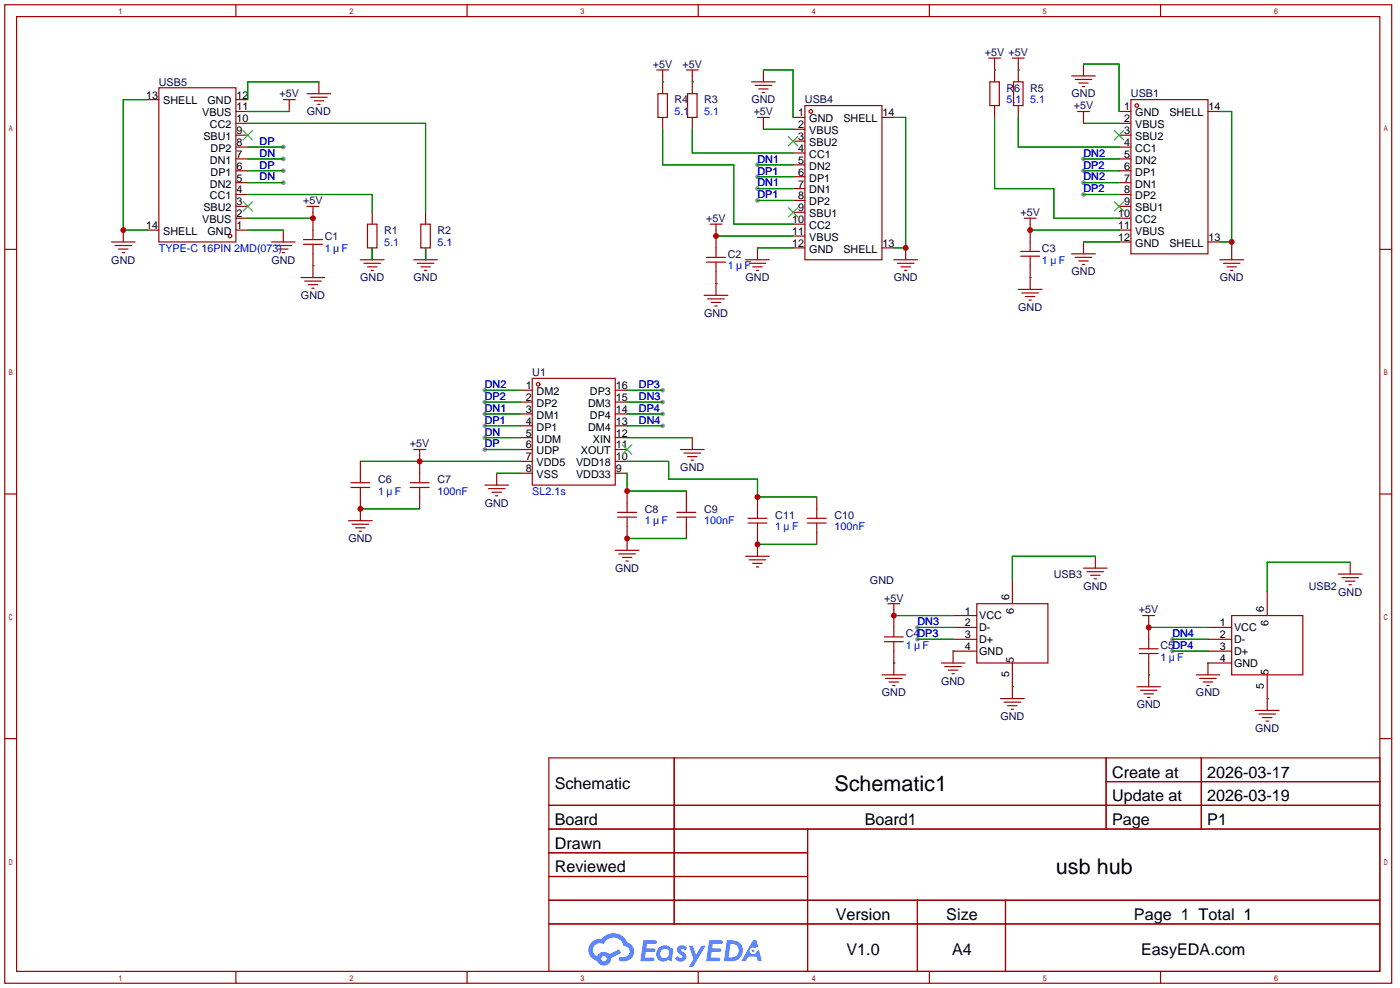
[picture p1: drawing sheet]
<svg xmlns="http://www.w3.org/2000/svg" width="300mm" height="212mm" viewBox="0 0 300 212" stroke-linecap="round" stroke-linejoin="round" font-family="sans-serif">
<g fill="#999">
<circle cx="60.7" cy="31.5" r=".51"/>
<circle cx="60.7" cy="34" r=".51"/>
<circle cx="60.7" cy="36.6" r=".51"/>
<circle cx="60.7" cy="39.1" r=".51"/>
<circle cx="103.9" cy="93.7" r=".51"/>
<circle cx="103.9" cy="96.3" r=".51"/>
<circle cx="103.9" cy="91.2" r=".51"/>
<circle cx="103.9" cy="88.6" r=".51"/>
<circle cx="103.9" cy="86.1" r=".51"/>
<circle cx="103.9" cy="83.6" r=".51"/>
<circle cx="142" cy="83.6" r=".51"/>
<circle cx="142" cy="86.1" r=".51"/>
<circle cx="142" cy="88.6" r=".51"/>
<circle cx="142" cy="91.2" r=".51"/>
<circle cx="162.3" cy="40.4" r=".51"/>
<circle cx="162.3" cy="35.3" r=".51"/>
<circle cx="162.3" cy="37.8" r=".51"/>
<circle cx="162.3" cy="42.9" r=".51"/>
<circle cx="232.2" cy="39.1" r=".51"/>
<circle cx="232.2" cy="41.7" r=".51"/>
<circle cx="232.2" cy="36.6" r=".51"/>
<circle cx="232.2" cy="34" r=".51"/>
<circle cx="196.6" cy="134.4" r=".51"/>
<circle cx="196.6" cy="136.9" r=".51"/>
<circle cx="251.2" cy="136.9" r=".51"/>
<circle cx="251.2" cy="139.4" r=".51"/>
</g>
<g fill="none" stroke="#a10000" stroke-width=".25">
<path d="M1 1h297.2v209.6h-297.2zM3.6 3.6h292.1v204.4h-292.1zM50.5 1v2.6M100.1 1v2.6M149.6 1v2.6M199.1 1v2.6M248.7 1v2.6M1 53.4h2.6M295.7 53.4h2.5M1 105.8h2.6M295.7 105.8h2.5M1 158.2h2.6"/>
<path d="M295.7 158.2h2.5M117.6 162.3h178.1v45.7h-178.1zM117.6 172.5h178.1M117.6 177.5h178.1M144.5 162.3v35.6M173 177.5v30.5M237 162.3v15.2M237 167.4h58.7M257.4 162.3v15.2M117.6 182.6h55.4M117.6 192.8h178.1M117.6 187.7h55.4"/>
<path d="M117.6 197.9h178.1M196.6 192.8v15.2M215.4 192.8v15.2M50.5 208v2.6M100.1 208v2.6M149.6 208v2.6M199.1 208v2.6M248.7 208v2.6"/>
</g>
<g fill="#5487ff">
<path d="M145.3 202.7a1.3 1.3 0 0 1 1.9 .3l-.4 .6a.54 .54 0 0 0-.9-.2l.1 .2a1.28 1.28 0 0 1 .8 2 1.53 1.53 0 0 1-2.2-.3l.5-.6 .8 .5a.31 .31 0 0 0 .4-.3 .31 .31 0 0 0-.3-.4 1.12 1.12 0 0 1-.7-1.8z"/>
<path d="M147.6 202.5h.9l.6 2 1.2-2h.9l-2.7 4.6h-.9l1-1.7z"/>
<path d="M137.8 201.4h1.7a1.31 1.31 0 0 1 1.2 .2 .4 .4 0 0 1-.3 .5l-1.8 .1-.1 .9h1.6a.4 .4 0 0 1 .4 .4 .4 .4 0 0 1-.5 .4h-1.6l-.2 1.2h1.4a.46 .46 0 0 1 .5 0 .46 .46 0 0 1 .1 .5l-.4 .2h-2.6z"/>
<path d="M151.9 201.4h1.7a1.32 1.32 0 0 1 1.2 .2 .39 .39 0 0 1-.3 .5l-1.8 .1-.1 .9h1.6a.4 .4 0 0 1 .4 .4 .4 .4 0 0 1-.4 .4h-1.7l-.2 1.2h1.4a.46 .46 0 0 1 .5 0 .46 .46 0 0 1 .1 .5l-.4 .2h-2.6z"/>
<path d="M161.3 201.4h.8l.3 1.3-.6 .4a.75 .75 0 0 0-1.1 .3 .75 .75 0 0 0 .5 1 .75 .75 0 0 0 .9-.7l.5-.2 .6 2.3h-.8l-.3-.9h-1.8l-.5 .9h-1z"/>
<path d="M155.7 201.4l-.6 4.4h1.5a2.27 2.27 0 0 0 2.6-2.2 2.27 2.27 0 0 0-2.7-2.2zM156.5 202.1a1.5 1.5 0 0 1 1.8 1.6 1.5 1.5 0 0 1-1.9 1.4h-.3z"/>
<path d="M141.2 203a1.6 1.6 0 0 0-.3 2.3 1.6 1.6 0 0 0 2.3 .2l.7 .3 .3-2.4-.1-.3-.5-.1a1.58 1.58 0 0 0-2.4 0zM141.8 203.5a.98 .98 0 0 1 1.6 .4 .98 .98 0 0 1-1.1 1.3 .94 .94 0 0 1-.9-.7 .94 .94 0 0 1 .4-1z"/>
<path d="M126.8 201.8a2.37 2.37 0 0 0 1.1 4 1.54 1.54 0 0 0 1.8 1 1.54 1.54 0 0 0 1.2-1.6l2.2-1.1-.5-.8-2 1a1.57 1.57 0 0 0-2.7 .5 1.5 1.5 0 0 1-.7-2.1 1.5 1.5 0 0 1 2.2-.5 2.23 2.23 0 0 1 2.3-1.4 2.23 2.23 0 0 1 2 1.8 1.16 1.16 0 0 1 1.2 1.1 1.16 1.16 0 0 1-1.1 1.2h-.7a.47 .47 0 0 0-.5 .4 .47 .47 0 0 0 .4 .5 2.17 2.17 0 0 0 2.5-.9 2.17 2.17 0 0 0-.3-2.7l-.8-.4a3.2 3.2 0 0 0-5.5-.7l-1.1 .1zM128.8 205.3a.6 .6 0 0 1 1.2 0 .6 .6 0 0 1-1.2 0z"/>
<circle cx="161.4" cy="203.6" r=".28"/>
</g>
<g fill="none" stroke="#a10000" stroke-width=".25">
<path d="M34 18.8h16.5v33h-16.5zM68.3 17.5v2.6M140.7 15h2.6M142 15v5.1M147.1 15h2.5M148.3 15v5.1M161 17.5h5.1M161.8 18.3h3.6M162.6 19.1h2M163.3 19.8h.5M163.6 15v2.5M211.8 12.4h2.6"/>
<path d="M212.1 17.5h2v5.1h-2zM213.1 12.4v5.1M216.9 12.4h2.6M217.2 17.5h2v5.1h-2zM218.2 12.4v5.1M229.6 16.3h5.1M230.4 17h3.5M231.1 17.8h2.1M231.9 18.5h.5M232.2 13.7v2.6M31.5 21.3h2.5M50.5 23.9h2.6"/>
<path d="M50.5 26.4h2.6M50.5 29h2.6M50.5 31.5h2.6M50.5 34h2.6M50.5 36.6h2.6M50.5 39.1h2.6M50.5 21.3h2.6M60.7 21.3h2.5M62 21.3v2.6M65.8 20.1h5.1M66.5 20.8h3.6M67.3 21.6h2"/>
<path d="M68.1 22.4h.5M141 20.1h2v5h-2zM142 25.1v2.6M147.3 20.1h2.1v5h-2.1zM148.3 25.1v2.6M162.3 25.1h2.5M163.6 25.1v2.6M169.9 25.1h2.6M169.9 27.7h2.6M169.9 30.2h2.6M169.9 32.8h2.6M169.9 35.3h2.6"/>
<path d="M169.9 37.8h2.6M172.5 22.6h16.5v33h-16.5zM189 25.1h2.5M213.1 22.6v2.5M218.2 22.6v2.5M230.9 23.9h2.5M232.2 23.9v2.5M239.8 23.9h2.5M239.8 26.4h2.5M239.8 29h2.5M239.8 31.5h2.5M239.8 34h2.5"/>
<path d="M239.8 36.6h2.5M239.8 39.1h2.5M242.3 21.3h16.5v33.1h-16.5zM258.8 23.9h2.6M23.9 51.8h5.1M24.6 52.6h3.6M25.4 53.3h2M26.2 54.1h.5M26.4 49.3v2.5M31.5 49.3h2.5M50.5 41.7h2.6M50.5 44.2h2.6"/>
<path d="M50.5 46.7h2.6M50.5 49.3h2.6M58.2 51.8h5M58.9 52.6h3.6M59.7 53.3h2M60.5 54.1h.5M60.7 49.3v2.5M64.5 59.4h5.1M65 51.3h4.1M65 52.3h4.1M65.8 44.2h2.5M67.1 44.2v7.1"/>
<path d="M67.1 52.3v7.1M77.2 55.6h5.1M78 56.4h3.5M78.7 48h2.1v5.1h-2.1zM78.7 57.2h2.1M79.5 57.9h.5M79.8 45.5v2.5M79.8 53.1v2.5M88.6 55.6h5.1M89.4 56.4h3.6M90.2 48h2v5.1h-2zM90.2 57.2h2"/>
<path d="M90.9 57.9h.5M91.2 45.5v2.5M91.2 53.1v2.5M151.4 55.1h4M151.4 56.1h4M152.1 48h2.6M153.4 48v7.1M153.4 56.1v7.1M159.8 55.6h5M160.5 56.4h3.6M161.3 57.2h2M162.1 57.9h.5"/>
<path d="M162.3 53.1v2.5M169.9 40.4h2.6M169.9 42.9h2.6M169.9 45.5h2.6M169.9 48h2.6M169.9 50.5h2.6M169.9 53.1h2.6M189 53.1h2.5M191.5 55.6h5.1M192.3 56.4h3.5M193 57.2h2.1M193.8 57.9h.5"/>
<path d="M194.1 53.1v2.5M218.7 53.8h4.1M218.7 54.9h4.1M219.5 46.7h2.5M220.7 46.7v7.1M220.7 54.9v7.1M229.6 54.4h5.1M230.4 55.1h3.5M231.1 55.9h2.1M231.9 56.6h.5M232.2 51.8v2.6M239.8 41.7h2.5"/>
<path d="M239.8 44.2h2.5M239.8 46.7h2.5M239.8 49.3h2.5M239.8 51.8h2.5M258.8 51.8h2.6M261.4 55.6h5M262.1 56.4h3.6M262.9 57.2h2M263.7 57.9h.5M263.9 53.1v2.5M65.3 60.2h3.5M66 61h2.1"/>
<path d="M66.8 61.7h.5M150.9 63.2h5.1M151.6 64h3.6M152.4 64.8h2M153.2 65.5h.5M218.2 62h5.1M218.9 62.7h3.6M219.7 63.5h2M220.5 64.3h.5M77.2 98.8v4.6M88.6 96.3h2.6M89.9 96.3v7.1"/>
<path d="M111.5 83.6h2.5M111.5 86.1h2.5M111.5 88.6h2.5M111.5 91.2h2.5M111.5 93.7h2.5M111.5 96.3h2.5M111.5 98.8h2.5M114 81h17.8v22.9h-17.8zM131.8 83.6h2.6M131.8 86.1h2.6M131.8 88.6h2.6M131.8 91.2h2.6"/>
<path d="M131.8 93.7h2.6M131.8 96.3h2.6M131.8 98.8h2.6M145.8 96.3h5.1M146.6 97h3.5M147.3 97.8h2.1M148.1 98.6h.5M148.3 93.7v2.6M74.7 111.5h5.1M75.2 103.4h4M75.2 104.4h4M75.4 112.3h3.6"/>
<path d="M76.2 113h2M77 113.8h.5M77.2 104.4v7.1M87.9 103.4h4M87.9 104.4h4M89.9 104.4v4.6M103.9 103.9h5.1M104.6 104.6h3.6M105.4 105.4h2M106.2 106.2h.5M106.4 101.3v2.6M111.5 101.3h2.5"/>
<path d="M131.8 101.3h2.6M131.8 117.9h5.1M132.3 109.7h4.1M132.3 110.7h4.1M132.6 118.6h3.5M133.3 119.4h2.1M134.4 105.2v4.5M134.4 110.7v7.2M145 109.7h4.1M145 110.7h4.1M147.1 105.2v4.5M147.1 110.7v4.6"/>
<path d="M159.8 119.1h5M160.3 111h4M160.3 112h4M160.5 119.9h3.6M162.3 106.4v4.6M162.3 112v7.1M173 111h4M173 112h4M175 106.4v4.6M175 112v4.6M234.7 119.1v2.6M134.1 120.1h.5"/>
<path d="M161.3 120.6h2M162.1 121.4h.5M189.5 136.4h4M189.5 137.4h4M190.2 129.3h2.6M191.5 129.3v7.1M191.5 137.4v7.1M204.2 136.9h5.1M204.2 134.4h5.1M204.2 131.8h5.1M209.3 129.3h15.2v12.7h-15.2zM209.3 139.4h-5.1v2.6"/>
<path d="M216.9 124.2v5.1M232.2 121.7h5M232.9 122.4h3.6M233.7 123.2h2M234.4 124h.5M244.1 138.9h4.1M244.1 140h4.1M244.9 131.8h2.5M246.1 131.8v7.1M246.1 140v7.1M258.8 139.4h5.1M258.8 136.9h5.1"/>
<path d="M258.8 134.4h5.1M263.9 131.8h15.2v12.7h-15.2zM271.5 126.7v5.1M286.8 122.9h5M287.5 123.7h3.6M288.3 124.5h2M289.1 125.2h.5M289.3 120.4v2.5M189 144.5h5.1M189.7 145.3h3.6M190.5 146.1h2M191.3 146.8h.5"/>
<path d="M201.7 142h5.1M202.4 142.7h3.6M203.2 143.5h2M204 144.3h.5M214.4 149.6h5.1M215.1 150.4h3.6M215.9 151.1h2M216.7 151.9h.5M216.9 142v7.6M243.6 147.1h5.1M244.3 147.8h3.6M245.1 148.6h2"/>
<path d="M245.9 149.4h.5M256.3 144.5h5.1M257 145.3h3.6M257.8 146.1h2M258.6 146.8h.5M263.9 142h-5.1v2.5M269 152.1h5.1M269.7 152.9h3.6M270.5 153.7h2M271.3 154.4h.5M271.5 144.5v7.6"/>
<circle cx="173.7" cy="23.9" r=".38"/>
<circle cx="243.6" cy="22.6" r=".38"/>
<circle cx="49.3" cy="50.5" r=".38"/>
<circle cx="115.3" cy="82.3" r=".38"/>
</g>
<g fill="none" stroke="#3c3" stroke-width=".25">
<path d="M52.1 27.9l2 2.1M54.1 27.9l-2 2.1M168.9 29.2l2 2M170.9 29.2l-2 2M238.8 27.9l2 2.1M240.8 27.9l-2 2.1M52.1 43.2l2 2M54.1 43.2l-2 2M168.9 44.4l2 2.1M170.9 44.4l-2 2.1M238.8 43.2l2 2M240.8 43.2l-2 2"/>
<path d="M133.3 95.2l2.1 2.1M135.4 95.2l-2.1 2.1"/>
</g>
<g fill="none" stroke="#008700" stroke-width=".25">
<path d="M68.3 17.5h-15.2v3.8M142 17.5h.1M148.3 17.5h.1M163.6 15h6.3v10.1M213.1 15h.1M218.2 15h.1M232.2 13.7h7.6v10.2M31.5 21.3h-5.1v28h5.1M53.1 23.9h8.9M53.1 26.4h38.1v19.1M53.1 31.5h7.6M53.1 34h7.6"/>
<path d="M53.1 36.6h7.6M53.1 39.1h7.6M142 27.7v7.6h15.2v12.7h12.7M148.3 27.7v5.1h21.6M162.3 35.3h7.6M162.3 37.8h7.6M163.6 27.7h6.3M191.5 25.1h2.6v28h-2.6M213.1 25.1v15.3h12.7v6.3h14M218.2 25.1v6.4h21.6M232.2 26.4h7.6M232.2 34h7.6"/>
<path d="M232.2 36.6h7.6M232.2 39.1h7.6M261.4 23.9h2.5v29.2M53.1 49.3h7.6M53.1 41.7h26.7v3.8M53.1 46.7h14M67.1 56.9h.1M79.8 53.1v2.5M91.2 53.1v2.5M153.4 50.5h16.5M162.3 40.4h7.6M162.3 42.9h7.6"/>
<path d="M162.3 53.1h7.6M220.7 59.4h.1M220.7 49.3h19.1M232.2 41.7h7.6M232.2 51.8h7.6M261.4 51.8h2.5M153.4 60.7h.1M77.2 98.8h34.3M103.9 93.7h7.6M103.9 96.3h7.6M103.9 91.2h7.6M103.9 88.6h7.6"/>
<path d="M103.9 86.1h7.6M103.9 83.6h7.6M134.4 98.8h8.9v3.8h19v3.8h12.7M134.4 93.7h13.9M134.4 91.2h7.6M134.4 88.6h7.6M134.4 86.1h7.6M134.4 83.6h7.6M77.2 109h12.7M106.4 101.3h5.1M134.4 101.3v3.9h12.7M134.4 115.3h12.7"/>
<path d="M162.3 116.6h12.7M234.7 119.1h-17.8v5.1M191.5 131.8h12.7M196.6 134.4h7.6M196.6 136.9h7.6M204.2 139.4h.1M246.1 134.4h12.7M251.2 136.9h7.6M251.2 139.4h7.6M289.3 120.4h-17.8v6.3M191.5 142h.1M216.9 147.1h.1"/>
<path d="M246.1 144.5h.1M258.8 142h.1M271.5 149.6h.1"/>
</g>
<g fill="#c00">
<circle cx="26.4" cy="49.3" r=".63"/>
<circle cx="89.9" cy="98.8" r=".63"/>
<circle cx="67.1" cy="46.7" r=".63"/>
<circle cx="153.4" cy="50.5" r=".63"/>
<circle cx="220.7" cy="49.3" r=".63"/>
<circle cx="191.5" cy="131.8" r=".63"/>
<circle cx="246.1" cy="134.4" r=".63"/>
<circle cx="194.1" cy="53.1" r=".63"/>
<circle cx="263.9" cy="51.8" r=".63"/>
<circle cx="77.2" cy="109" r=".63"/>
<circle cx="134.4" cy="105.2" r=".63"/>
<circle cx="134.4" cy="115.3" r=".63"/>
<circle cx="162.3" cy="116.6" r=".63"/>
<circle cx="162.3" cy="106.4" r=".63"/>
</g>
<g font-size="4.6">
<text x="178.8" y="169.4">Schematic1</text>
<text x="226.3" y="187.2">usb hub</text>
</g>
<g font-size="3.5">
<text x="238.3" y="166.5">Create at</text>
<text x="258.7" y="166.5">2026-03-17</text>
<text x="118.9" y="169.1">Schematic</text>
<text x="238.3" y="171.6">Update at</text>
<text x="258.7" y="171.6">2026-03-19</text>
<text x="118.9" y="176.7">Board</text>
<text x="185.3" y="176.7">Board1</text>
<text x="238.3" y="176.7">Page</text>
<text x="258.7" y="176.7">P1</text>
<text x="118.9" y="181.8">Drawn</text>
<text x="118.9" y="186.8">Reviewed</text>
<text x="179.1" y="197">Version</text>
<text x="202.8" y="197">Size</text>
<text x="243" y="197">Page 1 Total 1</text>
<text x="181.4" y="204.6">V1.0</text>
<text x="204" y="204.6">A4</text>
<text x="244.5" y="204.6">EasyEDA.com</text>
</g>
<g font-size="2.3" fill="#000080">
<text x="211" y="12">+5V +5V</text>
<text x="139.9" y="14.5">+5V</text>
<text x="146.3" y="14.5">+5V</text>
<text x="34" y="18.3">USB5</text>
<text x="59.9" y="20.9">+5V</text>
<text x="144.5" y="22.1">R4</text>
<text x="150.9" y="22.1">R3</text>
<text x="161" y="22.1">GND</text>
<text x="172.5" y="22.1">USB4</text>
<text x="215.6" y="19.6">R6</text>
<text x="220.7" y="19.6">R5</text>
<text x="229.6" y="20.9">GND</text>
<text x="230.1" y="23.4">+5V</text>
<text x="242.3" y="20.9">USB1</text>
<text x="65.8" y="24.7">GND</text>
<text x="161.5" y="24.7">+5V</text>
<text x="65" y="43.7">+5V</text>
<text x="151.3" y="47.5">+5V</text>
<text x="218.6" y="46.3">+5V</text>
<text x="69.6" y="51.4">C1</text>
<text x="82.3" y="50.1">R1</text>
<text x="93.7" y="50.1">R2</text>
<text x="223.3" y="53.9">C3</text>
<text x="23.9" y="56.4">GND</text>
<text x="58.1" y="56.4">GND</text>
<text x="156" y="55.2">C2</text>
<text x="229.6" y="59">GND</text>
<text x="64.5" y="64.1">GND</text>
<text x="77.2" y="60.2">GND</text>
<text x="88.6" y="60.2">GND</text>
<text x="159.7" y="60.2">GND</text>
<text x="191.5" y="60.2">GND</text>
<text x="261.3" y="60.2">GND</text>
<text x="150.9" y="67.9">GND</text>
<text x="218.2" y="66.6">GND</text>
<text x="114" y="80.6">U1</text>
<text x="87.8" y="95.8">+5V</text>
<text x="145.8" y="100.9">GND</text>
<text x="81" y="103.4">C6</text>
<text x="93.7" y="103.4">C7</text>
<text x="103.9" y="108.5">GND</text>
<text x="138.2" y="109.8">C8</text>
<text x="150.9" y="109.8">C9</text>
<text x="166.1" y="111">C11</text>
<text x="178.8" y="111">C10</text>
<text x="74.7" y="116.1">GND</text>
<text x="131.8" y="122.5">GND</text>
<text x="186.4" y="125">GND</text>
<text x="225.8" y="123.7">USB3</text>
<text x="189.4" y="128.8">+5V</text>
<text x="232.1" y="126.3">GND</text>
<text x="244" y="131.4">+5V</text>
<text x="280.4" y="126.3">USB2</text>
<text x="286.7" y="127.6">GND</text>
<text x="194.1" y="136.4">C4DP3</text>
<text x="248.7" y="139">C5DP4</text>
<text x="189" y="149.1">GND</text>
<text x="201.7" y="146.6">GND</text>
<text x="256.3" y="149.1">GND</text>
<text x="214.4" y="154.2">GND</text>
<text x="243.6" y="151.7">GND</text>
<text x="269" y="156.8">GND</text>
</g>
<g font-size="2.3">
<text x="31.3" y="21.1">13</text>
<text x="35" y="22.4">SHELL</text>
<text x="44.5" y="22.4">GND</text>
<text x="50.7" y="23.6">11</text>
<text x="50.7" y="21.1">12</text>
<text x="240.9" y="23.6">1</text>
<text x="259" y="23.6">14</text>
<text x="43.3" y="24.9">VBUS</text>
<text x="43.6" y="30">SBU1</text>
<text x="45" y="27.5">CC2</text>
<text x="50.7" y="28.7">9</text>
<text x="50.7" y="26.2">10</text>
<text x="171.1" y="24.9">1</text>
<text x="171.1" y="27.5">2</text>
<text x="171.1" y="30">3</text>
<text x="173.4" y="26.2">GND</text>
<text x="173.4" y="28.7">VBUS</text>
<text x="180.7" y="26.2">SHELL</text>
<text x="189.1" y="24.9">14</text>
<text x="240.9" y="26.2">2</text>
<text x="240.9" y="28.7">3</text>
<text x="243.3" y="24.9">GND</text>
<text x="243.3" y="27.5">VBUS</text>
<text x="243.3" y="30">SBU2</text>
<text x="250.6" y="24.9">SHELL</text>
<text x="45" y="35.1">DN1</text>
<text x="45.1" y="32.5">DP2</text>
<text x="50.7" y="33.8">7</text>
<text x="50.7" y="31.3">8</text>
<text x="171.1" y="32.5">4</text>
<text x="171.1" y="35.1">5</text>
<text x="173.4" y="31.3">SBU2</text>
<text x="173.4" y="33.8">CC1</text>
<text x="240.9" y="31.3">4</text>
<text x="240.9" y="33.8">5</text>
<text x="243.3" y="32.5">CC1</text>
<text x="243.3" y="35.1">DN2</text>
<text x="45" y="40.2">DN2</text>
<text x="45.1" y="37.6">DP1</text>
<text x="50.7" y="41.4">4</text>
<text x="50.7" y="38.9">5</text>
<text x="50.7" y="36.3">6</text>
<text x="171.1" y="37.6">6</text>
<text x="171.1" y="40.2">7</text>
<text x="173.4" y="36.3">DN2</text>
<text x="173.4" y="38.9">DP1</text>
<text x="173.4" y="41.4">DN1</text>
<text x="240.9" y="36.3">6</text>
<text x="240.9" y="38.9">7</text>
<text x="240.9" y="41.4">8</text>
<text x="243.3" y="37.6">DP1</text>
<text x="243.3" y="40.2">DN1</text>
<text x="43.3" y="47.8">VBUS</text>
<text x="43.6" y="45.2">SBU2</text>
<text x="45" y="42.7">CC1</text>
<text x="50.7" y="46.5">2</text>
<text x="50.7" y="44">3</text>
<text x="169.8" y="47.8">10</text>
<text x="171.1" y="42.7">8</text>
<text x="171.1" y="45.2">9</text>
<text x="173.4" y="44">DP2</text>
<text x="173.4" y="46.5">SBU1</text>
<text x="239.6" y="46.5">10</text>
<text x="240.9" y="44">9</text>
<text x="243.3" y="42.7">DP2</text>
<text x="243.3" y="45.2">SBU1</text>
<text x="243.3" y="47.8">CC2</text>
<text x="31.3" y="49">14</text>
<text x="35" y="50.3">SHELL</text>
<text x="44.5" y="50.3">GND</text>
<text x="50.7" y="49">1</text>
<text x="169.8" y="50.3">11</text>
<text x="169.8" y="52.9">12</text>
<text x="173.4" y="49">CC2</text>
<text x="173.4" y="51.6">VBUS</text>
<text x="189.1" y="52.9">13</text>
<text x="239.6" y="49">11</text>
<text x="239.6" y="51.6">12</text>
<text x="243.3" y="50.3">VBUS</text>
<text x="243.3" y="52.9">GND</text>
<text x="250.6" y="52.9">SHELL</text>
<text x="259" y="51.6">13</text>
<text x="173.4" y="54.1">GND</text>
<text x="180.7" y="54.1">SHELL</text>
<text x="112.6" y="83.3">1</text>
<text x="132" y="83.3">16</text>
<text x="112.6" y="85.9">2</text>
<text x="112.6" y="88.4">3</text>
<text x="115" y="84.6">DM2</text>
<text x="115" y="87.1">DP2</text>
<text x="115" y="89.7">DM1</text>
<text x="126" y="87.1">DM3</text>
<text x="126.4" y="89.7">DP4</text>
<text x="126.4" y="84.6">DP3</text>
<text x="132" y="88.4">14</text>
<text x="132" y="85.9">15</text>
<text x="112.6" y="91">4</text>
<text x="112.6" y="93.5">5</text>
<text x="115" y="92.2">DP1</text>
<text x="115" y="94.8">UDM</text>
<text x="126" y="92.2">DM4</text>
<text x="127" y="94.8">XIN</text>
<text x="132" y="93.5">12</text>
<text x="132" y="91">13</text>
<text x="112.6" y="96">6</text>
<text x="112.6" y="98.6">7</text>
<text x="112.6" y="101.1">8</text>
<text x="115" y="97.3">UDP</text>
<text x="115" y="99.8">VDD5</text>
<text x="123.4" y="99.8">VDD18</text>
<text x="124.5" y="97.3">XOUT</text>
<text x="132" y="101.1">9</text>
<text x="132" y="98.6">10</text>
<text x="132" y="96">11</text>
<text x="115" y="102.4">VSS</text>
<text x="123.4" y="102.4">VDD33</text>
<text x="206.7" y="131.6">1</text>
<text x="216.2" y="128.5" transform="rotate(-90 216.2 128.5)">6</text>
<text x="217.2" y="131.6" transform="rotate(-90 217.2 131.6)">6</text>
<text x="270.8" y="131" transform="rotate(-90 270.8 131)">6</text>
<text x="206.7" y="136.7">3</text>
<text x="206.7" y="134.1">2</text>
<text x="209.8" y="137.7">D+</text>
<text x="209.8" y="135.2">D-</text>
<text x="209.8" y="132.6">VCC</text>
<text x="261.4" y="136.7">2</text>
<text x="261.4" y="134.1">1</text>
<text x="264.4" y="137.7">D-</text>
<text x="264.4" y="135.2">VCC</text>
<text x="271.8" y="134.1" transform="rotate(-90 271.8 134.1)">6</text>
<text x="206.7" y="139.2">4</text>
<text x="209.8" y="140.2">GND</text>
<text x="217.2" y="142" transform="rotate(-90 217.2 142)">5</text>
<text x="261.4" y="141.8">4</text>
<text x="261.4" y="139.2">3</text>
<text x="264.4" y="142.8">GND</text>
<text x="264.4" y="140.2">D+</text>
<text x="216.2" y="145" transform="rotate(-90 216.2 145)">5</text>
<text x="270.8" y="147.6" transform="rotate(-90 270.8 147.6)">5</text>
<text x="271.8" y="144.5" transform="rotate(-90 271.8 144.5)">5</text>
</g>
<g font-size="2.3" fill="#00f">
<text x="215.6" y="22.1">5.1</text>
<text x="220.7" y="22.1">5.1</text>
<text x="144.5" y="24.7">5.1</text>
<text x="150.9" y="24.7">5.1</text>
<text x="55.6" y="31">DP</text>
<text x="55.6" y="33.6">DN</text>
<text x="162.3" y="34.8">DN1</text>
<text x="232.2" y="33.6">DN2</text>
<text x="55.6" y="36.1">DP</text>
<text x="55.6" y="38.7">DN</text>
<text x="162.3" y="39.9">DN1</text>
<text x="162.3" y="37.4">DP1</text>
<text x="232.2" y="38.7">DN2</text>
<text x="232.2" y="41.2">DP2</text>
<text x="232.2" y="36.1">DP2</text>
<text x="162.3" y="42.5">DP1</text>
<text x="34" y="53.9">TYPE-C 16PIN 2MD(073)</text>
<text x="69.6" y="53.9">1</text>
<text x="73.2" y="53.9">F</text>
<text x="82.3" y="52.6">5.1</text>
<text x="93.7" y="52.6">5.1</text>
<text x="156" y="57.7">1</text>
<text x="159.5" y="57.7">F</text>
<text x="223.3" y="56.4">1</text>
<text x="226.9" y="56.4">F</text>
<text x="103.9" y="83.1">DN2</text>
<text x="136.9" y="83.1">DP3</text>
<text x="103.9" y="88.2">DN1</text>
<text x="103.9" y="85.6">DP2</text>
<text x="136.9" y="85.6">DN3</text>
<text x="136.9" y="88.2">DP4</text>
<text x="103.9" y="93.3">DN</text>
<text x="103.9" y="95.8">DP</text>
<text x="103.9" y="90.7">DP1</text>
<text x="136.9" y="90.7">DN4</text>
<text x="81" y="106">1</text>
<text x="84.6" y="106">F</text>
<text x="93.7" y="106">100nF</text>
<text x="114" y="106">SL2.1s</text>
<text x="138.2" y="112.3">1</text>
<text x="141.8" y="112.3">F</text>
<text x="150.9" y="112.3">100nF</text>
<text x="166.1" y="113.6">1</text>
<text x="169.7" y="113.6">F</text>
<text x="178.8" y="113.6">100nF</text>
<text x="196.6" y="133.9">DN3</text>
<text x="251.2" y="136.4">DN4</text>
<text x="194.1" y="139">1</text>
<text x="197.6" y="139">F</text>
<text x="248.7" y="141.5">1</text>
<text x="252.3" y="141.5">F</text>
</g>
</svg>
